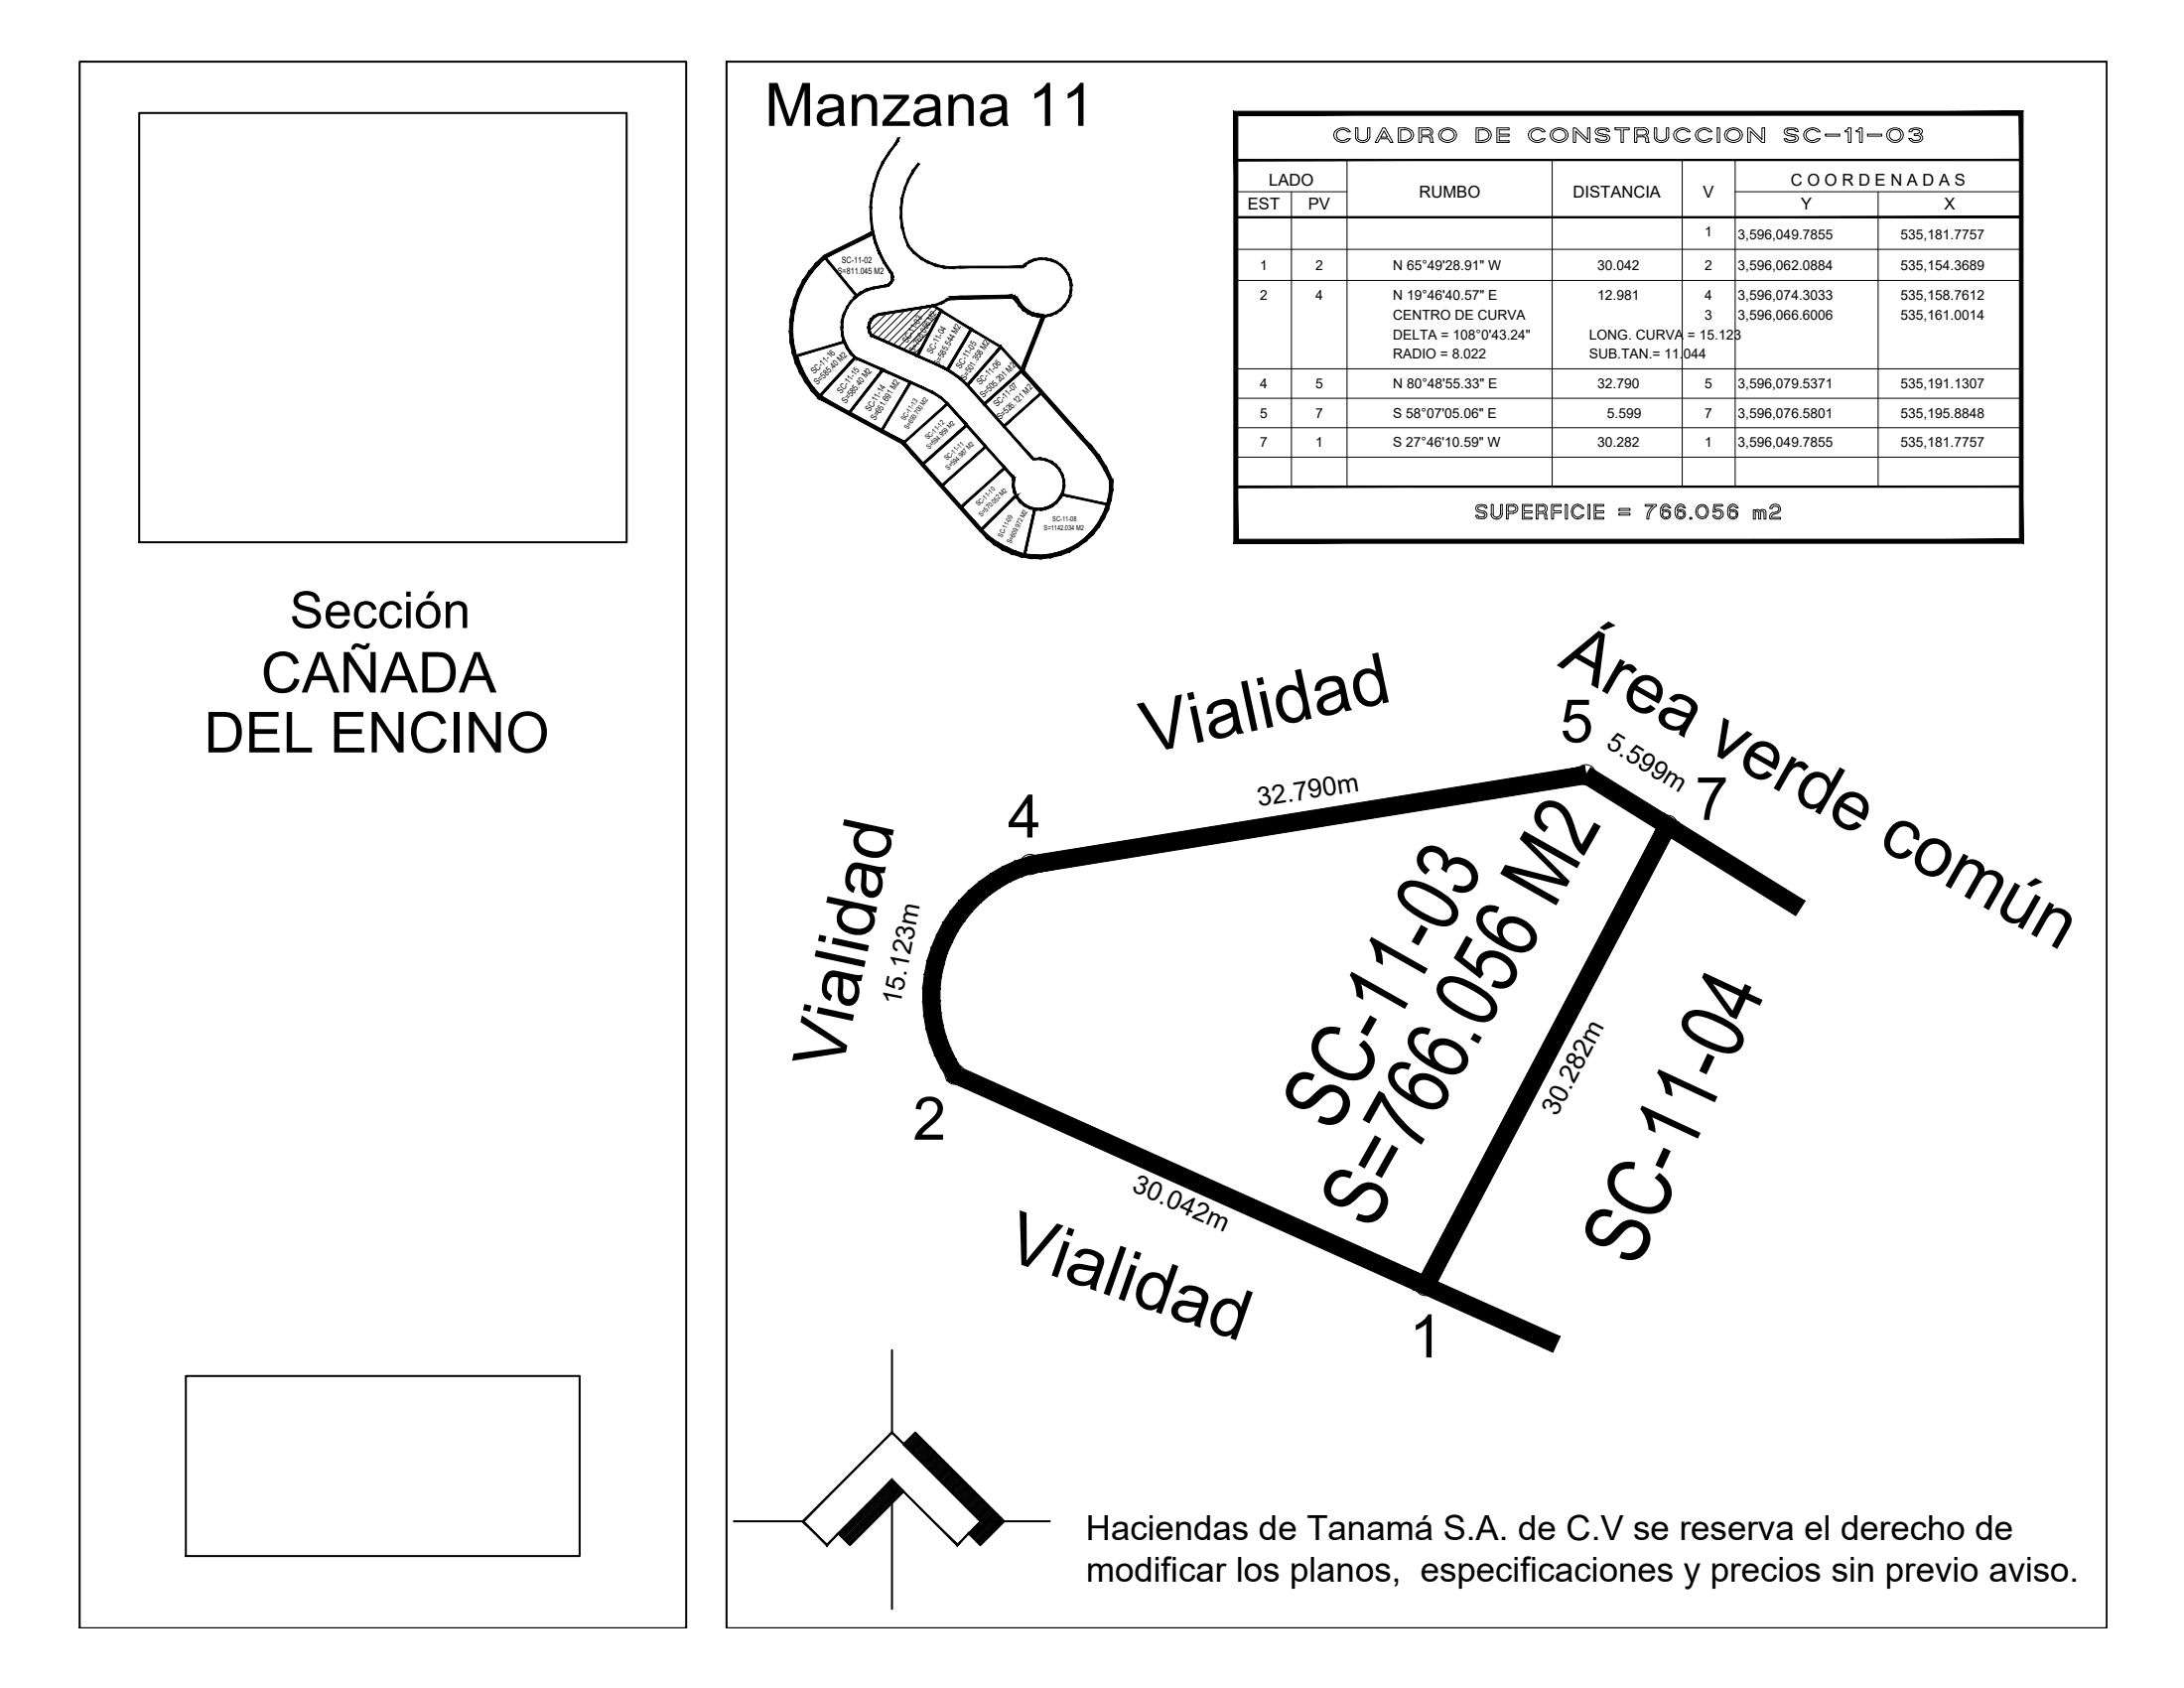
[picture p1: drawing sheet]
<svg xmlns="http://www.w3.org/2000/svg" width="279mm" height="216mm" viewBox="0 0 279 216" stroke-linecap="round" stroke-linejoin="round" font-family="sans-serif">
<!-- layer: Polig_Lote -->
<g fill="#000" stroke="#000" stroke-width=".13">
<path d="M114.8 17.6l.2 .1-.3 .3zM115 17.7l-.3 .3 .2 .1zM114.7 18l.2 .1-.4 .2zM114.5 18.3l.2 .2 .2-.4zM114.5 18.3l.2 .2-1.1 1zM113.6 19.5l.2 .2 .9-1.2zM113.6 19.5l.2 .2-1 1.1zM113.8 19.7l-1 1.1 .2 .1zM112.8 20.8l.2 .1-.8 1.2zM113 20.9l-.8 1.2 .2 .1zM112.2 22.1l.2 .1-.7 1.4zM112.4 22.2l-.7 1.4h.3zM111.7 23.6h.3l-.6 1.4zM112 23.6l-.6 1.4h.2zM111.4 25h.2l-.3 1.5zM111.6 25l-.3 1.5h.2zM111.3 26.5h.2l-.2 1.5zM111.5 26.5l-.2 1.5 .2-.1zM111.3 28l.2-.1v1.5zM111.5 27.9v1.5h.2zM111.5 29.4h.2l.1 1.4zM111.7 29.4l.1 1.4h.2zM111.8 30.8h.2l.3 1.4zM112 30.8l.3 1.4 .3-.1zM112.3 32.2l.3-.1 .4 1.5zM112.6 32.1l.4 1.5 .2-.1zM113 33.6l.2-.1 .6 1.3zM113.2 33.5l.6 1.3 .2-.1z"/>
<path d="M111.6 29.8h.2l.1 1.3zM111.8 29.8l.1 1.3h.2zM111.9 31.1h.2l.3 1.3zM112.1 31.1l.3 1.3h.2zM112.4 32.4h.2l.5 1.3zM112.6 32.4l.5 1.3 .1-.2zM113.1 33.7l.1-.2 .6 1.3zM113.2 33.5l.6 1.3 .2-.1z"/>
<path d="M105.6 32.9l6.1-3-.1-.2zM105.3 32.8l6.3-3.1-6 3.2zM105.3 32.8l4.4 5-4.1-4.9zM105.3 32.8l4.4 5-.2 .1z"/>
<path d="M110.9 37l.8-.3 .1 .2zM110.9 37l.1 .2 .8-.3zM110.1 37.4l.8-.4 .1 .2zM110.1 37.4l.1 .2 .8-.4zM109.4 37.9l.7-.5 .1 .2zM109.4 37.9l.1 .2 .7-.5zM109.4 37.9l.1 .2-.7 .4zM108.8 38.5l.1 .2 .6-.6zM108.8 38.5l.1 .2-.6 .6zM108.9 38.7l-.6 .6 .1 .1zM108.3 39.3l.1 .1-.5 .7zM108.4 39.4l-.5 .7h.2zM107.9 40.1h.2l-.5 .9zM108.1 40.1l-.5 .9h.3zM107.6 41h.3l-.3 .8zM107.9 41l-.3 .8h.2zM107.6 41.8h.2l-.2 .9zM107.8 41.8l-.2 .9h.3zM107.6 42.7h.3v.9zM107.9 42.7v.9l.2-.1zM107.9 43.6l.2-.1 .1 .9zM108.1 43.5l.1 .9 .2-.1zM108.2 44.4l.2-.1 .3 .8zM108.4 44.3l.3 .8 .2-.1zM108.7 45.1l.2-.1 .4 .8zM108.9 45l.4 .8 .2-.2z"/>
<path d="M111.7 36.7l.1 .2 1.5-.4zM111.8 36.9l1.5-.4v.2z"/>
<path d="M110.9 36.9l.8-.2 .1 .2zM110.9 36.9l.1 .2 .8-.2zM110.2 37.3l.7-.4 .1 .2zM110.2 37.3l.1 .2 .7-.4zM109.5 37.8l.7-.5 .1 .2zM109.5 37.8l.2 .1 .6-.4z"/>
<path d="M111.7 36.7l.1 .2 1.5-.4zM111.8 36.9l1.5-.4v.2z"/>
<path d="M113.3 36.5h.4l-.4 .2zM113.3 36.5h.4l-.1-.2zM113.6 36.3h.4l-.3 .2zM113.6 36.3h.4l-.1-.2zM113.9 36.1l.3-.2-.2 .4zM114 35.8l-.1 .3 .3-.2zM114.3 35.4l-.1 .5-.2-.1zM114.1 35.4l-.1 .4 .3-.4zM114.2 35l.1 .4h-.2zM114 35.1l.1 .3 .1-.4zM114 34.7l.2 .3-.2 .1zM113.8 34.8l.2 .3v-.4z"/>
<path d="M113.3 36.5h.4l-.4 .2zM113.3 36.5h.4l-.1-.2zM113.6 36.3h.4l-.3 .2zM113.6 36.3h.4l-.1-.2zM113.9 36.1l.3-.2-.2 .4zM114 35.8l-.1 .3 .3-.2zM114.3 35.4l-.1 .5-.2-.1zM114.1 35.4l-.1 .4 .3-.4zM114.2 35l.1 .4h-.2zM114 35.1l.1 .3 .1-.4zM114 34.7l.2 .3-.2 .1zM113.8 34.8l.2 .3v-.4z"/>
<path d="M116.1 31.6l.2-.1 .6 .9zM116.3 31.5l.6 .9 .1-.2zM116.9 32.4l.1-.2 .7 .9zM117 32.2l.7 .9 .1-.2zM117.8 32.9l.8 .7-.9-.5zM117.8 32.9l.8 .7 .1-.2zM118.7 33.4l.9 .6-1-.4zM118.7 33.4l.9 .6 .1-.2zM119.7 33.8l1 .5-1.1-.3zM119.7 33.8l1 .5v-.2zM120.7 34.1l1 .2h-1zM120.7 34.1l1 .2v-.2zM121.7 34.1l1.1 .2h-1.1zM121.7 34.1l1.1 .2v-.2z"/>
<path d="M117.5 20.8l.1 .2-.9 .9zM116.7 21.9l.2 .1 .7-1zM116.7 21.9l.2 .1-.8 1zM116.9 22l-.8 1 .2 .1zM116.1 23l.2 .1-.7 1zM116.3 23.1l-.7 1 .2 .1zM115.6 24.1l.2 .1-.5 1.2zM115.8 24.2l-.5 1.2h.2zM115.3 25.4h.2l-.3 1.2zM115.5 25.4l-.3 1.2 .2 .1zM115.2 26.6l.2 .1-.2 1.2zM115.4 26.7l-.2 1.2h.2zM115.2 27.9h.2l-.1 1.3zM115.4 27.9l-.1 1.3 .3-.1zM115.3 29.2l.3-.1 .1 1.3zM115.6 29.1l.1 1.3h.2zM115.7 30.4h.2l.2 1.2zM115.9 30.4l.2 1.2 .3-.1z"/>
<path d="M119.4 39l1-.1-1 .3zM119.4 39l1-.1-.1-.2zM120.3 38.7l1.1-.3-1 .5zM120.3 38.7l1.1-.3-.2-.2z"/>
<path d="M112.5 40.3l6.9-1.1v-.2zM112.4 40.1l7-1.1-6.9 1.3z"/>
<path d="M112.4 40.3l7-1.1v-.2zM112.4 40.1l7-1.1-7 1.3z"/>
<path d="M121.2 38.2l.7-.2v.2zM121.2 38.2l.2 .2 .5-.2z"/>
<path d="M122.8 34.1v.2l7.8-.2zM122.8 34.3l7.8-.2v.2z"/>
<path d="M121.9 38.2l7.5-.2v-.2zM121.9 38l7.5-.2-7.5 .4z"/>
<path d="M130 38.5l.2-.1 .2 .7zM130.2 38.4l.2 .7 .2-.1zM130.4 39.1l.2-.1 .3 .6zM130.6 39l.3 .6 .1-.1zM131 39.5l.5 .6-.6-.5zM131 39.5l.5 .6 .1-.3zM131.6 39.8l.6 .6-.7-.3zM131.6 39.8l.6 .6 .1-.3zM132.3 40.1l.6 .4-.7-.1zM132.3 40.1l.6 .4 .1-.2zM133 40.3l.7 .2h-.8zM133 40.3l.7 .2-.1-.2zM133.6 40.3l.8 .1-.7 .1zM133.6 40.3l.8 .1-.1-.2zM134.3 40.2l.8-.1-.7 .3zM134.3 40.2l.8-.1-.1-.2zM135 39.9l.7-.2-.6 .4zM135 39.9l.7-.2-.1-.1zM135.6 39.6l.6-.4-.5 .5zM135.6 39.6l.6-.4-.2-.1zM136 39.1l.6-.5-.4 .6zM136.5 38.5l-.5 .6 .6-.5zM137 38l-.4 .6-.1-.1zM136.8 37.9l-.3 .6 .5-.5zM137.1 37.3l-.1 .7-.2-.1zM136.9 37.2l-.1 .7 .3-.6zM137.1 36.5v.8l-.2-.1zM136.9 36.5v.7l.2-.7zM137 35.8l.1 .7h-.2zM136.8 35.8l.1 .7 .1-.7zM136.8 35.1l.2 .7h-.2zM136.6 35.2l.2 .6v-.7zM136.4 34.5l.4 .6-.2 .1zM136.2 34.6l.4 .6-.2-.7zM135.9 33.9l.5 .6-.2 .1zM135.9 33.9l-.2 .2 .5 .5zM135.3 33.5l.6 .4-.2 .2zM135.3 33.5l-.1 .2 .5 .4zM134.6 33.2l.7 .3-.1 .2zM134.6 33.2v.2l.6 .3zM133.9 33l.7 .2v.2zM133.9 33v.2l.7 .2zM133.2 33h.7v.2zM133.2 33v.2h.7zM132.4 33.1l.8-.1v.2zM132.4 33.1l.1 .2 .7-.1zM131.8 33.3l.6-.2 .1 .2zM131.8 33.3l.1 .2 .6-.2zM131.1 33.7l.7-.4 .1 .2zM131.1 33.7l.2 .2 .6-.4z"/>
<path d="M130 38.1l.2 .3-.2 .1zM130 38.1l-.1 .2 .1 .2zM129.8 37.9l.2 .2-.1 .2zM129.8 37.9l-.1 .2 .2 .2zM129.4 37.8l.4 .1-.1 .2zM129.4 37.8v.2l.3 .1z"/>
<path d="M130.6 34.1l.3 .1-.3 .1zM130.6 34.1l.3 .1-.1-.2zM130.8 34l.3 .1-.2 .1zM130.8 34l.3 .1-.1-.2zM131 33.9h.3l-.2 .2zM131.1 33.8l-.1 .1h.3z"/>
<path d="M101.8 45.6l.2-.1 .3 1.5zM102 45.5l.3 1.5 .2-.1zM102.3 47l.2-.1 .5 1.4zM102.5 46.9l.5 1.4 .2-.1zM103 48.3l.2-.1 .6 1.4zM103.2 48.2l.6 1.4 .2-.1zM103.8 49.6l.2-.1 .8 1.2zM104 49.5l.8 1.2 .2-.1z"/>
<path d="M101.9 45.4l.1 .2 6-2zM102 45.6l6-2 .1 .2z"/>
<path d="M109.4 45.6l-4.7 5h.4zM109.4 45.6v.3l-4.3 4.7zM109.4 45.6v.3l3.7 1.4zM109.4 45.9l3.7 1.4h-.3zM112.8 47.3l-4.2 5.7 4.5-5.7zM112.8 47.3l-4.2 5.7v-.3zM104.7 50.6l3.9 2.4v-.3zM104.7 50.6h.4l3.5 2.1z"/>
<path d="M107.9 43.8l.2-.1 .2 .8zM108.1 43.7l.2 .8 .2-.1zM108.3 44.5l.2-.1 .2 .8zM108.5 44.4l.2 .8 .2-.1zM108.7 45.2l.2-.1 .4 .7zM108.9 45.1l.4 .7 .2-.2z"/>
<path d="M108.7 52.8l-.2 .2 4.2 2zM108.5 53l4.2 2 .1 .3zM116.3 49l-3.6 6 .1 .3zM116.3 49l.4-.1-3.9 6.4zM113 47.5l3.3 1.5 .4-.1zM112.9 47.2l3.8 1.7-3.7-1.4zM112.9 47.2l-4.2 5.7 4.3-5.4zM112.9 47.2l-4.2 5.7-.2-.1z"/>
<path d="M109.3 45.6l-4.3 5.1 4.5-4.9zM109.3 45.6l-4.3 5.1-.2-.1z"/>
<path d="M111.5 42.8l-.1 .1 8.1 3.5zM111.4 42.9l8.1 3.5-.1 .1z"/>
<path d="M111.3 42.9l6.1 2.5-5.9-2.6zM111.3 42.9l6.1 2.5-.1 .2z"/>
<path d="M111.8 40.4l.6-.3v.2zM111.8 40.4l.2 .1 .4-.2zM111.4 40.7l.4-.3 .2 .1zM111.4 40.7l.2 .2 .4-.4zM111.4 40.7l.2 .2-.4 .3zM111.2 41.2l.2 .1 .2-.4zM111.2 41.2l.2 .1-.4 .5zM111.4 41.3l-.4 .5h.2zM111 41.8h.2l-.1 .6zM111.2 41.8l-.1 .6 .2-.1zM111.1 42.4l.2-.1 .1 .6zM111.3 42.3l.1 .6 .1-.1z"/>
<path d="M111.9 40.4l.5-.3 .1 .2zM111.9 40.4l.1 .1 .5-.2zM111.4 40.7l.5-.3 .1 .1zM111.4 40.7l.2 .2 .4-.4zM111.4 40.7l.2 .2-.4 .3zM111.2 41.2l.2 .1 .2-.4zM111.2 41.2l.2 .1-.4 .5zM111.4 41.3l-.4 .5h.2zM111 41.8h.2l-.1 .6zM111.2 41.8l-.1 .6 .2-.1zM111.1 42.4l.2-.1 .1 .6zM111.3 42.3l.1 .6 .1-.1z"/>
<path d="M120.3 39.8l-3.1 5.7 .3 .1zM120.3 39.8l.3-.1-3.1 5.9zM119.3 39.2l1 .6 .3-.1zM119.5 39l1.1 .7-1.3-.5z"/>
<path d="M109.4 45.8l8.7 4 .1-.3zM109.5 45.6l8.7 3.9-8.8-3.7z"/>
<path d="M124.1 42.2l-3 5 .2 .1zM124.1 42.2l.3-.1-3.1 5.2zM120.5 39.9l3.6 2.3 .3-.1zM120.4 39.6l4 2.5-3.9-2.2zM120.4 39.6l-2.9 5.9 3-5.6zM120.4 39.6l-2.9 5.9-.3 .1zM117.2 45.6l2.3 .8-2-.9zM117.2 45.6l2.3 .8-.1 .1z"/>
<path d="M119.5 46.4l1.8 .8-.2 .2zM119.5 46.4l-.1 .1 1.7 .9z"/>
<path d="M120.4 50.7l.9 .9-.2 .1zM120.4 50.7l-.1 .2 .8 .8zM119.3 50.1l1.1 .6-.1 .2zM119.3 50.1l-.1 .2 1.1 .6zM118.2 49.5l1.1 .6-.1 .2zM118.2 49.5l-.1 .3 1.1 .5z"/>
<path d="M121.2 51.8l2.4 2.7 .2-.2zM121.2 51.5l2.6 2.8-2.6-2.5zM115.7 56.7l5.5-4.9v-.3zM115.4 56.7l5.8-5.2-5.5 5.2zM115.4 56.7l2.6 2.5-2.3-2.5zM115.4 56.7l2.6 2.5v.3zM118 59.2v.3l5.6-5.2zM118 59.5l5.6-5.2 .1 .2z"/>
<path d="M128 44.3l-4.3 4.9 .2 .1zM128 44.3l.1 .2-4.2 4.8z"/>
<path d="M122.9 48.3l1 .9-.2 .1zM122.9 48.3l-.1 .2 .9 .8zM121.8 47.6l1.1 .7-.1 .2zM121.8 47.6l-.1 .1 1.1 .8zM120.7 46.9l1.1 .7-.1 .1zM120.7 46.9l-.1 .2 1.1 .6zM119.5 46.4l1.2 .5-.1 .2zM119.5 46.4l-.1 .1 1.2 .6z"/>
<path d="M123.7 49.3l8.4 9.2-8.2-9.3zM123.7 49.3l8.4 9.2-.2 .1z"/>
<path d="M122.6 48.1l1.3 1.1-.2 .1zM122.6 48.1l-.1 .2 1.2 1zM121.3 47.2l1.3 .9-.1 .2zM121.3 47.2l-.2 .2 1.4 .9z"/>
<path d="M123.7 54.5l2.3 2.7 .2-.2zM123.7 54.2l2.5 2.8-2.5-2.5zM118.2 59.4l5.5-4.9v-.3zM117.9 59.4l5.8-5.2-5.5 5.2zM117.9 59.4l2.6 2.6-2.3-2.6zM117.9 59.4l2.6 2.6v.3zM120.5 62v.3l5.6-5.3zM120.5 62.3l5.6-5.3 .1 .2z"/>
<path d="M124.3 42.3l3.7 2.2 .1-.2zM124.2 42l3.9 2.3-3.8-2zM124.2 42l-2.9 5.3 3-5zM124.2 42l-2.9 5.3-.2-.1z"/>
<path d="M128 44.5l2.6 2.9h.3zM128 44.2l2.9 3.2-2.9-2.9zM128 44.2l-4.1 5 4.1-4.7zM128 44.2l-4.1 5h-.3zM123.6 49.2l2.3 2.3-2-2.3zM123.6 49.2l2.3 2.3v.3zM125.9 51.5v.3l4.7-4.4zM125.9 51.8l4.7-4.4h.3z"/>
<path d="M131.9 58.6l.2-.1 .1 .3zM132.1 58.5l.1 .3v-.2zM132.2 58.6l.2 .2h-.2zM132.2 58.6l.2 .2v-.2z"/>
<path d="M130.8 47.6l2.4 2.7 .1-.2zM130.8 47.2l2.5 2.9-2.5-2.5zM126.1 51.7l4.7-4.1v-.4zM125.8 51.7l5-4.5-4.7 4.5zM125.8 51.7l2.6 2.7-2.3-2.7zM125.8 51.7l2.6 2.7v.3zM128.4 54.4v.3l4.8-4.6zM128.4 54.7l4.8-4.6 .1 .2z"/>
<path d="M125.5 67.7l.9 1-1-.8zM125.5 67.7l.9 1 .1-.1zM126.5 68.6l1 .9-1.1-.8zM126.5 68.6l1 .9 .1-.2zM127.6 69.3l1 .8-1.1-.6zM127.6 69.3l1 .8 .1-.2zM128.7 69.9l1.1 .7-1.2-.5zM128.7 69.9l1.1 .7 .1-.1zM129.9 70.5l1.1 .5-1.2-.4zM129.9 70.5l1.1 .5 .1-.2z"/>
<path d="M129.5 61.1l.2-.2-.1 .3zM129.7 60.9l-.1 .3 .2-.1zM129.6 61.2l.2-.1-.2 .3zM129.8 61.1l-.2 .3h.2zM129.6 61.4h.2l-.3 .7zM129.8 61.4l-.3 .7h.2zM129.5 62.1h.2v.7zM129.7 62.1v.7l.2-.1zM129.7 62.8l.2-.1v.7zM129.9 62.7v.7l.2-.1z"/>
<path d="M128.6 60l.9 1.1 .2-.2zM128.6 59.7l1.1 1.2-1.1-.9zM123 64.9l5.6-4.9v-.3zM122.8 64.9l5.8-5.2-5.6 5.2zM122.8 64.9l2.7 2.7-2.5-2.7zM122.8 64.9l2.7 2.7v.4zM125.5 67.6v.4l4.4-4.7zM129.9 63.3l.2 .2-4.6 4.5z"/>
<path d="M129.5 61.1l.2-.2-.1 .3zM129.7 60.9l-.1 .3 .2-.1zM129.6 61.2l.2-.1-.2 .3zM129.8 61.1l-.2 .3h.2zM129.6 61.4h.2l-.3 .7zM129.8 61.4l-.3 .7h.2zM129.5 62.1h.2v.8zM129.7 62.1v.8l.2-.1zM129.7 62.9l.2-.1v.8zM129.9 62.8v.8l.3-.1zM129.9 63.6l.3-.1 .2 .7zM130.2 63.5l.2 .7 .2-.2zM130.4 64.2l.2-.2 .4 .7zM130.6 64l.4 .7 .1-.2zM131.1 64.5l.6 .5-.7-.3zM131.1 64.5l.6 .5 .1-.2zM131.8 64.8l.6 .4-.7-.2zM131.8 64.8l.6 .4v-.2zM132.4 65l.8 .2h-.8zM132.4 65l.8 .2v-.2zM133.2 65l.7 .1-.7 .1zM133.2 65l.7 .1-.1-.2zM133.8 64.9l.8-.1-.7 .3zM133.8 64.9l.8-.1-.1-.2zM134.5 64.6l.7-.3-.6 .5zM134.5 64.6l.7-.3-.1-.2zM135.1 64.1l.6-.4-.5 .6zM135.5 63.6l-.4 .5 .6-.4zM136 63l-.3 .7-.2-.1zM135.8 63l-.3 .6 .5-.6zM136.2 62.3l-.2 .7h-.2zM136 62.2l-.2 .8 .4-.7zM136.2 61.5v.8l-.2-.1zM136 61.5v.7l.2-.7zM136 60.8l.2 .7h-.2zM135.8 60.8l.2 .7v-.7zM135.7 60.1l.3 .7h-.2zM135.5 60.2l.3 .6-.1-.7zM135.2 59.5l.5 .6-.2 .1zM135.2 59.5l-.2 .2 .5 .5zM134.6 59l.6 .5-.2 .2zM134.6 59l-.1 .2 .5 .5zM133.9 58.7l.7 .3-.1 .2zM133.9 58.7l-.1 .2 .7 .3zM133.2 58.6l.7 .1-.1 .2zM133.2 58.6l-.1 .2 .7 .1zM132.4 58.6h.8l-.1 .2zM132.4 58.6v.2h.7z"/>
<path d="M121.1 51.7l8.4 9.4 .2-.2zM121.1 51.7l.2-.1 8.4 9.3z"/>
<path d="M129.9 63.4l.2-.1 .2 .8zM130.1 63.3l.2 .8 .2-.2zM130.3 64.1l.2-.2 .4 .7zM130.5 63.9l.4 .7 .1-.2zM131 64.4l.6 .6-.7-.4zM131 64.4l.6 .6 .1-.2zM131.7 64.8l.7 .4-.8-.2zM131.7 64.8l.7 .4v-.2z"/>
<path d="M129.7 63.6l-4.2 4.3 4.8-4.7zM125.4 67.7l4.3-4.1-4.2 4.3z"/>
<path d="M132.3 65.1l-1.3 5.8 .2 .1zM132.3 65.1h.2l-1.3 5.9z"/>
<path d="M132.3 65.1l-1.3 5.8 .2 .1zM132.3 65.1h.2l-1.3 5.9z"/>
<path d="M131.1 70.8l1.2 .4-1.3-.2zM131.1 70.8l1.2 .4v-.2zM132.3 71l1.2 .2h-1.2zM132.3 71l1.2 .2v-.2zM133.5 71h1.3l-1.3 .2zM133.5 71h1.3l-.1-.2zM134.7 70.8l1.3-.1-1.2 .3zM134.7 70.8l1.3-.1-.1-.2zM135.9 70.5l1.2-.3-1.1 .5zM135.9 70.5l1.2-.3v-.2zM137.1 70l1.1-.5-1.1 .7zM137.1 70l1.1-.5-.1-.1zM138.1 69.4l1.1-.6-1 .7zM138.1 69.4l1.1-.6-.1-.2zM139.1 68.6l1-.8-.9 1zM139.9 67.7l-.8 .9 1-.8zM139.9 67.7l.9-.9-.7 1zM140.7 66.7l-.8 1 .9-.9zM141.4 65.7l-.6 1.1-.1-.1zM141.3 65.6l-.6 1.1 .7-1zM141.9 64.6l-.5 1.1-.1-.1zM141.7 64.5l-.4 1.1 .6-1z"/>
<path d="M132.4 65l.7 .2h-.7zM132.4 65l.7 .2-.1-.2zM133 65l.8 .1-.7 .1zM133 65l.8 .1-.1-.2zM133.7 64.9h.8l-.7 .2zM133.7 64.9h.8l-.1-.2zM134.4 64.7l.7-.3-.6 .5zM134.4 64.7l.7-.3-.2-.1zM134.9 64.3l.6-.4-.4 .5zM134.9 64.3l.6-.4-.1-.1zM135.4 63.8l.5-.5-.4 .6zM135.7 63.2l-.3 .6 .5-.5z"/>
<path d="M135.8 63.1v.2l6 1.1zM135.8 63.3l6 1.1v.3z"/>
<path d="M203.5 98.2l-1.2 1.8 12.5 5.2zM202.3 100l12.5 5.2-2.9 .8zM211.9 106l-28.6 58.9 31.5-59.7zM211.9 106l-28.6 58.9-1.9-1z"/>
<path d="M129.9 110.1l1.6-.5 .7 2zM129.9 110.1l.8 2.1 1.5-.6zM128.3 110.8l1.6-.7 .8 2.1zM128.3 110.8l.9 2 1.5-.6zM126.7 111.7l1.6-.9 .9 2zM126.7 111.7l1.2 1.9 1.3-.8zM125.3 112.7l1.4-1 1.2 1.9zM125.3 112.7l1.3 1.8 1.3-.9zM123.9 113.9l1.4-1.2 1.3 1.8zM123.9 113.9l1.5 1.6 1.2-1zM123.9 113.9l1.5 1.6-2.7-.3zM122.7 115.2l1.7 1.4 1-1.1zM122.7 115.2l1.7 1.4-2.8-.1zM121.6 116.5l1.8 1.3 1-1.2zM121.6 116.5l1.8 1.3-2.8 .2zM120.6 118l1.9 1.1 .9-1.3zM120.6 118l1.9 1.1-2.7 .5zM119.8 119.6l2 .9 .7-1.4zM119.8 119.6l2 .9-2.6 .7zM119.2 121.2l2 .7 .6-1.4zM119.2 121.2l2 .7-2.6 1zM118.6 122.9l2.2 .5 .4-1.5zM118.6 122.9l2.2 .5-2.5 1.2zM118.3 124.6l2.1 .3 .4-1.5zM118.3 124.6l2.1 .3-2.3 1.4zM118.1 126.3l2.2 .2 .1-1.6zM118.1 126.3l2.2 .2-2.2 1.6zM118.1 128.1l2.2-.1v-1.5zM118.1 128.1l2.2-.1-2.1 1.9zM118.2 129.9l2.2-.3-.1-1.6zM118.2 129.9l2.2-.3-1.9 2zM120.4 129.6l-1.9 2 2.1-.5zM118.5 131.6l2.1-.5-1.7 2.2zM120.6 131.1l-1.7 2.2 2.2-.7zM118.9 133.3l2.2-.7-1.5 2.4zM121.1 132.6l-1.5 2.4 2-.9zM119.6 135l2-.9-1.3 2.4zM121.6 134.1l-1.3 2.4 2-1zM120.3 136.5l2-1-1 2.6zM122.3 135.5l-1 2.6 1.8-1.3z"/>
<path d="M131.5 109.5l.7 2.2 70.5-13.7zM132.2 111.7l70.5-13.7 .4 2.2z"/>
<path d="M213.8 107.2l15.9 9.9 1.2-1.9zM212.9 104.1l18 11.1-17.1-8zM212.9 104.1l-29 59.8 29.9-56.7zM212.9 104.1l-29 59.8-3.1 1zM180.8 164.9l18.8 6.1-15.7-7.1zM180.8 164.9l18.8 6.1-.9 1.9z"/>
<path d="M121.1 138.1l60.8 27.4 .9-2.1zM121.1 138.1l2.2-1.4 59.5 26.7z"/>
</g>
<path d="M113.3 36.5v.2M113.9 34.8h.1M119.4 39.1h.1M104.9 50.6h.1M109.4 45.7h.1" fill="none" stroke="#000" stroke-width=".13"/>
<!-- layer: 0 -->
<path d="M114.6 39.8l-3 3.1M115.8 39.7l-3.5 3.5M117 39.5l-4.1 4M118.1 39.3l-4.5 4.5M119.3 39.1l-5.1 5M119.9 39.4l-5 5M112.3 40.2l-1.1 1.1M113.5 40.1l-2.3 2.2M118.1 44.2l-1.2 1.1M119.2 42.1l-2.9 2.9M120.2 40.1l-4.6 4.6" fill="none" stroke="#000" stroke-width=".13"/>
<g fill="#000" stroke="#000" stroke-width=".13">
<path d="M104.4 33.6l1-.9 .2 .3zM104.4 33.6l.3 .3 .9-.9zM104.4 33.6l.3 .3-1.2 .8zM103.5 34.7l.3 .2 .9-1zM103.5 34.7l.3 .2-1.1 .9zM102.7 35.8l.4 .2 .7-1.1zM102.7 35.8l.4 .2-1 1zM103.1 36l-1 1 .4 .2zM102.1 37l.4 .2-.9 1.1zM102.5 37.2l-.9 1.1 .4 .1zM101.6 38.3l.4 .1-.8 1.2zM102 38.4l-.8 1.2 .5 .1zM101.2 39.6l.5 .1-.7 1.3zM101.7 39.7l-.7 1.3h.5zM101 41h.5l-.5 1.3zM101.5 41l-.5 1.3h.4zM101 42.3h.4l-.3 1.4zM101.4 42.3l-.3 1.4h.4zM101.1 43.7h.4l-.2 1.4zM101.5 43.7l-.2 1.4 .5-.2zM101.3 45.1l.5-.2-.1 1.5zM101.8 44.9l-.1 1.5 .4-.2zM101.7 46.4l.4-.2 .2 1.4zM102.1 46.2l.2 1.4 .3-.2zM102.3 47.6l.3-.2 .3 1.4zM102.6 47.4l.3 1.4 .4-.2zM102.9 48.8l.4-.2 .4 1.3zM103.3 48.6l.4 1.3 .4-.3zM103.7 49.9l.4-.3 .5 1.3zM104.1 49.6l.5 1.3 .4-.3z"/>
<path d="M105.6 33l6.2-3-.2-.4zM105.4 32.7l6.2-3.1-6 3.4z"/>
<path d="M121.5 37.9l1.5 .4-1.5 .1zM121.5 37.9l1.5 .4-.1-.4z"/>
<path d="M129.5 37.7l.1 .5h-.2zM129.5 37.7l.1 .5 .2-.4zM129.8 37.8v.5l-.2-.1zM129.8 37.8v.5l.3-.3zM129.8 38.3l.3-.3-.2 .5zM130.1 38l-.2 .5 .4-.2zM129.9 38.5l.4-.2v.8zM130.3 38.3v.8l.4-.2zM130.3 39.1l.4-.2 .1 .8zM130.7 38.9l.1 .8 .3-.4zM131.1 39.3l.3 .8-.6-.4zM131.1 39.3l.3 .8 .2-.4zM131.6 39.7l.5 .7-.7-.3zM131.6 39.7l.5 .7 .1-.4zM132.2 40l.6 .6-.7-.2zM132.2 40l.6 .6v-.5zM132.8 40.1l.7 .5h-.7zM132.8 40.1l.7 .5v-.4z"/>
<path d="M123 38.3l6.4-.1v-.5zM122.9 37.9l6.5-.2-6.4 .6z"/>
<path d="M104.9 50.6l-.2 .4 11 5.4zM104.7 51l11 5.4-.2 .4z"/>
<path d="M115.4 56.8l10.2 10.9-9.9-11.2zM115.4 56.8l10.2 10.9-.3 .3z"/>
<path d="M133.3 40.4l-2.8 6.9 .5 .2zM133.3 40.4l.4 .1-2.7 7z"/>
<path d="M130.6 47.5l7.6 8.6 .3-.3zM130.6 47.5l.3-.2 7.6 8.5z"/>
<path d="M125.3 67.9l.3-.2 .6 1.1zM125.6 67.7l.6 1.1 .3-.2zM126.2 68.8l.3-.2 .7 1.1zM126.5 68.6l.7 1.1 .2-.4zM127.4 69.3l.8 1-1-.6zM127.4 69.3l.8 1 .2-.4zM128.4 69.9l1 .9-1.2-.5zM128.4 69.9l1 .9 .1-.3zM129.5 70.5l1.1 .7-1.2-.4zM129.5 70.5l1.1 .7 .1-.4zM130.7 70.8l1.1 .6-1.2-.2zM130.7 70.8l1.1 .6 .1-.4zM131.9 71l1.2 .5-1.3-.1zM131.9 71l1.2 .5v-.5zM133.1 71l1.3 .3-1.3 .2zM133.1 71l1.3 .3-.1-.4zM134.3 70.9l1.3 .1-1.2 .3zM134.3 70.9l1.3 .1-.1-.4zM135.5 70.6h1.3l-1.2 .4zM135.5 70.6h1.3l-.2-.4zM136.6 70.2l1.3-.2-1.1 .6zM136.6 70.2l1.3-.2-.2-.3zM137.7 69.7l1.2-.4-1 .7zM137.7 69.7l1.2-.4-.3-.4zM138.6 68.9l1.2-.5-.9 .9zM138.6 68.9l1.2-.5-.3-.3zM139.5 68.1l1.1-.7-.8 1zM140.2 67.2l-.7 .9 1.1-.7zM140.2 67.2l1.1-.8-.7 1zM140.9 66.1l-.7 1.1 1.1-.8zM140.9 66.1l.9-.9-.5 1.2zM141.4 65l-.5 1.1 .9-.9zM142.1 64l-.3 1.2-.4-.2zM141.7 63.9l-.3 1.1 .7-1zM142.4 62.8l-.3 1.2-.4-.1zM141.9 62.7l-.2 1.2 .7-1.1zM142.4 61.5v1.3l-.5-.1zM141.9 61.5v1.2l.5-1.2z"/>
<path d="M141.6 59.9l.8 1.5-.4 .2zM141.3 60.1l.7 1.5-.4-1.7zM140.7 58.4l.9 1.5-.3 .2zM140.4 58.6l.9 1.5-.6-1.7zM139.7 57l1 1.4-.3 .2zM139.3 57.3l1.1 1.3-.7-1.6zM138.5 55.8l1.2 1.2-.4 .3zM138.5 55.8l-.3 .3 1.1 1.2z"/>
</g>
<!-- layer: C-PIE -->
<g fill="none" stroke="#000" stroke-width=".25">
<path d="M10.2 7.9h77.6v200.4h-77.6zM92.9 7.9h176.6v200.4h-176.6zM114.1 172.7v10.5M93.9 194.6h8.8M114.1 189.3l1.5 1.5-6.9 6.8-1.4-1.5zM114.1 189.3l-6.8 6.9M114.1 189.3v16.5M114.3 189.5l-6.9 6.8M114.4 189.6l-6.8 6.8M114.5 189.7l-6.8 6.9M114.7 189.9l-6.9 6.8M114.8 190l-6.8 6.9"/>
<path d="M115 190.1l-6.9 6.9M115.1 190.3l-6.9 6.8M115.2 190.4l-6.8 6.8M115.4 190.6l-6.9 6.8M115.5 190.7l-6.8 6.8M115.6 184.7h.1M117.1 183.2l11.4 11.4-3.1 3-1.5-1.5 1.6-1.5-9.9-9.9zM117.2 183.3l-1.6 1.5M117.3 183.4l-1.5 1.5M117.4 183.6l-1.5 1.5M117.5 183.7l-1.4 1.5M117.7 183.8l-1.5 1.5"/>
<path d="M117.8 184l-1.4 1.4M118 184.1l-1.5 1.5M118.1 184.2l-1.5 1.5M118.2 184.4l-1.5 1.5M118.4 184.5l-1.5 1.5M118.5 184.6l-1.5 1.6M118.6 184.8l-1.4 1.5M118.8 184.9l-1.5 1.5M118.9 185.1l-1.4 1.4M119.1 185.2l-1.5 1.5M119.2 185.3l-1.5 1.5M119.3 185.5l-1.5 1.5"/>
<path d="M119.5 185.6l-1.5 1.5M119.6 185.7l-1.5 1.6M119.7 185.9l-1.4 1.5M119.9 186l-1.5 1.5M120 186.2l-1.5 1.4M120.2 186.3l-1.5 1.5M120.3 186.5l-1.5 1.4M120.4 186.6l-1.5 1.5M120.6 186.7l-1.5 1.5M120.7 186.8l-1.5 1.5M120.8 187l-1.4 1.5M121 187.1l-1.5 1.5"/>
<path d="M121.1 187.3l-1.5 1.4M121.3 187.4l-1.5 1.5M121.4 187.6l-1.5 1.4M121.5 187.7l-1.5 1.5M121.7 187.8l-1.5 1.5M121.8 187.9l-1.5 1.5M121.9 188.1l-1.4 1.5M122.1 188.2l-1.5 1.5M122.2 188.4l-1.5 1.4M122.4 188.5l-1.5 1.5M122.5 188.6l-1.5 1.5M122.6 188.8l-1.5 1.5"/>
<path d="M122.8 188.9l-1.5 1.5M122.9 189l-1.5 1.5M123 189.2l-1.4 1.5M123.2 189.3l-1.5 1.5M123.3 189.5l-1.5 1.4M123.5 189.6l-1.5 1.5M123.6 189.7l-1.5 1.5M123.7 189.9l-1.5 1.5M123.9 190l-1.5 1.5M123.9 196.1h.1M124 190.1l-1.5 1.5M124.1 190.3l-1.4 1.5"/>
<path d="M124.3 190.4l-1.5 1.5M124.4 190.6l-1.5 1.4M124.6 190.7l-1.6 1.5M124.7 190.8l-1.5 1.5M124.8 191l-1.5 1.5M125 191.1l-1.5 1.5M125.1 191.2l-1.5 1.5M125.3 191.4l-1.5 1.4M125.4 191.5l-1.5 1.5M125.5 194.6h.1M125.5 191.7l-1.5 1.4M125.5 194.6h8.8"/>
<path d="M125.7 191.8l-1.6 1.5M125.8 191.9l-1.5 1.5M125.9 192l-1.5 1.6M126.1 192.2l-1.5 1.5M126.2 192.3l-1.5 1.5M126.4 192.5l-1.5 1.4M126.5 192.6l-1.5 1.5M126.6 192.8l-1.5 1.4M126.7 192.9l-1.4 1.5M126.9 193l-1.5 1.5M127 193.1l-3 3.1M127.2 193.3l-3.1 3"/>
<path d="M127.3 193.4l-3 3.1M127.5 193.6l-3.1 3M127.6 193.7l-3.1 3M127.7 193.9l-3 3M127.8 194l-3 3M128 194.1l-3 3.1M128.1 194.2l-3 3.1M128.3 194.4l-3.1 3M128.4 194.5l-3 3.1"/>
</g>
<g fill="#000" stroke="#000" stroke-width=".13">
<path d="M114.1 189.3h.1l-.1 .1z"/>
<path d="M114.1 189.2l-6.8 7 6.8-6.8zM114.1 189.2l-6.8 7-.1-.1zM107.2 196.1l-1.4 1.7 1.5-1.6zM107.2 196.1l-1.4 1.7v-.3zM102.6 194.6l3.2 3.2v-.3zM102.6 194.6h.3l2.9 2.9zM102.6 194.6h.3l11.2-11.5zM114.1 183.1v.2l-11.2 11.3zM114.1 183.1v.2l1.5 1.3zM114.1 183.3l1.5 1.3v.2z"/>
<path d="M115.6 184.6v.2l9.9 9.7zM115.6 184.8l9.9 9.7-.1 .2z"/>
<path d="M123.9 196.1v.1zM123.9 196.1v.1zM123.9 196.1l-1.4 1.7 1.4-1.6zM122.5 197.5l1.4-1.4-1.4 1.7zM115.6 190.8l6.9 7v-.3zM115.6 190.8v-.1l6.9 6.8zM114.1 189.4l1.5 1.4v-.1zM114.1 189.2l1.5 1.5-1.5-1.3z"/>
<path d="M125.4 194.5l-1.4 1.7 1.5-1.5zM125.4 194.5l-1.4 1.7-.1-.1z"/>
</g>
<!-- layer: 0 -->
<path d="M17.8 14.4h62.4v55h-62.4zM23.8 176h50.4v23h-50.4z" fill="none" stroke="#000" stroke-width=".25"/>
<!-- layer: Polig_Lote -->
<path d="M202.9 99.1h.1" fill="none" stroke="#000" stroke-width=".25"/>
<!-- layer: CVL_PUNTO -->
<g fill="none" stroke="#000" stroke-width=".13">
<path d="M202.9 99.1h.1M131.8 110.6h.1M213.3 105.6h.1M122.2 137.4h.1M182.4 164.4h.1"/>
<circle cx="202.9" cy="99.1" r="1.29"/>
<circle cx="131.8" cy="110.6" r="1.29"/>
<circle cx="213.3" cy="105.6" r="1.29"/>
<circle cx="122.2" cy="137.4" r="1.29"/>
<circle cx="182.3" cy="164.4" r="1.29"/>
</g>
<!-- layer: CVL_CUADCON -->
<g fill="#000" stroke="#000" stroke-width=".13">
<path d="M157.8 14.2l.6 .5 100.4-.5zM158.4 14.7l100.4-.5-.5 .5zM258.8 14.2l-.5 .5 .5 54.8zM258.3 14.7l.5 54.8-.5-.5zM157.8 69.5h101l-.5-.5zM157.8 69.5l.6-.5h99.9zM157.8 14.2v55.3l.6-.5zM157.8 14.2l.6 .5v54.3z"/>
<path d="M158.1 20.4v.1l100.5-.1zM158.1 20.5l100.5-.1v.1z"/>
<path d="M158.1 27.7v.2l100.5-.2zM158.1 27.9l100.5-.2v.2z"/>
<path d="M158.1 62.2v.1l100.5-.1zM158.1 62.3l100.5-.1v.1z"/>
</g>
<!-- layer: CVL_CUADCON_LIN -->
<g fill="none" stroke="#000" stroke-width=".13">
<path d="M158.1 31.9h100.5M158.1 35.9h100.5M158.1 24.5h14.2M165.2 24.5v37.7M172.3 20.5v41.7M198.6 20.5v41.7M215.2 20.5v41.7M222 24.5h36.6M222 20.5v41.7M240.3 24.5v37.7M158.1 47.2h100.5M158.1 50.9h100.5"/>
<path d="M158.1 54.7h100.5M158.1 58.5h100.5"/>
</g>
<!-- layer: CVL_CUADCON_TIT -->
<g fill="none" stroke="#000" stroke-width=".13">
<path d="M188.8 65.9l.1 .3 .2 .1M188.8 65.9h.3M189 65.9a.5 .5 0 0 0 .9 .2M189.1 66.3h.8M189.2 64.5a.49 .49 0 0 0-.4 .5 .49 .49 0 0 0 .4 .5l.7 .2M189.2 64.8a.23 .23 0 0 0-.2 .2 .23 .23 0 0 0 .2 .2M189.2 64.6h.8M189.3 65.2l.6 .2M189.8 65.6a.23 .23 0 0 1 .2 .2 .23 .23 0 0 1-.1 .3M189.8 64.8h-.6M189.9 64.8l.1 .2h.2M189.9 65.4a.49 .49 0 0 1 .3 .5 .49 .49 0 0 1-.3 .4"/>
<path d="M190 64.6l.1 .1 .1 .3M190.7 65.8a.66 .66 0 0 0 .7 .6M190.8 65.8v-1.3h.2v1.3M191 65.8l.2 .3h.2M191.4 66.2h.1M191.4 66.4h.1M191.9 65.8l-.2 .3h-.2M192 65.8v-1.3h.2v1.3M192.2 65.8a.66 .66 0 0 1-.7 .6M193.6 65.4a.32 .32 0 0 0 .3-.3 .32 .32 0 0 0-.3-.4h-.7v.7h.7M193.6 64.5a.57 .57 0 0 1 .6 .6 .57 .57 0 0 1-.6 .5M193.6 64.5h-.9v1.9h.2v-.7h.7"/>
<path d="M194.8 64.5h1.2v.2h-1v.6h1v.3h-1v.6h1v.2h-1.2zM197.3 64.7h.1M197.3 64.7a.36 .36 0 0 1 .4 .4 .36 .36 0 0 1-.4 .3M197.3 64.7h-.5v.7h.5M197.4 64.5a.57 .57 0 0 1 .5 .4 .57 .57 0 0 1-.2 .6M197.4 64.5h-.9v1.9h.3v-.7h.6M197.4 65.6l.2 .3M197.6 65.9l.1 .5h.3M197.7 65.5l.1 .4M197.9 65.9v.5M198.5 64.5h1.2v.2h-1v.6h1v.3h-1v.8h-.2zM200.3 64.5h.2v1.9h-.2z"/>
<path d="M201.2 66l.2 .2 .5 .2M201.2 64.9l-.2 .5 .2 .6M201.3 65v.6v.2M201.4 65.8l.1 .2 .4 .2M201.9 64.5l.3 .1 .4 .4M201.9 64.5l-.5 .2-.2 .2M201.9 64.7l.4 .3M201.9 64.7l-.4 .2-.1 .1M202.3 65.9l-.4 .2M202.3 65.9h.3M202.3 65h.3M202.6 65.9l-.4 .4-.3 .1"/>
<path d="M203.2 64.5h.2v1.9h-.2zM203.9 64.5h1.3v.2h-1v.6h1v.3h-1v.6h1v.2h-1.3zM207.1 65h1.4v.3h-1.4zM207.1 65.6h1.4v.3h-1.4zM210.7 66.4h.2M211.4 64.7a1.97 1.97 0 0 0-.7 1.7M211.5 64.7h-1v-.2h1.4v.2M211.9 64.7a1.76 1.76 0 0 0-1 1.7M212.5 65.9l.1 .2M212.5 64.9l-.1 .5 .1 .5M212.6 66.1a.66 .66 0 0 0 1 0M212.7 65.8v.2l.4 .2"/>
<path d="M212.7 65.8h.1M212.7 64.6l-.2 .4M212.8 65l-.1 .3a.66 .66 0 0 1 .9 .1M212.9 64.8l-.1 .1M212.9 64.8l.2-.1 .4 .2M213.1 65.4l-.4 .2v.1M213.1 64.5l-.4 .1M213.1 66.2h.1M213.1 65.4h.1M213.1 64.5l.4 .1M213.2 65.4a.4 .4 0 0 1 .4 .4M213.5 64.6l.2 .4"/>
<path d="M213.5 65h.3M213.6 65.8l-.1 .2-.3 .2M213.6 65.8h.1M213.6 65.4l.1 .5-.1 .2M214.4 64.9l-.1 .5 .1 .5M214.4 65.9l.1 .2M214.6 65.8v.2l.4 .2M214.6 65.8h.1M214.6 64.6l-.2 .4M214.7 65l-.1 .3a.66 .66 0 0 1 .9 .1M214.8 64.8l-.1 .1M214.8 64.8l.2-.1 .4 .2"/>
<path d="M215 65.4l-.4 .2v.1M215 64.5l-.4 .1M215 65.4h.1M215 66.2h.1M215 64.5l.4 .1M215 65.4a.4 .4 0 0 1 .4 .4M215.4 64.6l.2 .4M215.4 65h.2M215.4 65.8v.2l-.4 .2M215.4 65.8h.1M215.5 65.4a.64 .64 0 0 1-.2 .9 .64 .64 0 0 1-.9-.2M216.2 66.2h.2v.2h-.2z"/>
<path d="M217.3 65a.83 .83 0 0 0 0 .9M217.3 65a.53 .53 0 0 1 .9 0M217.3 65.9a.53 .53 0 0 0 .9 0M217.3 66.2l.3 .1 .6-.1M218.2 64.7a1 1 0 0 1 0 1.5M218.2 65a.83 .83 0 0 1 0 .9M218.2 64.7a.89 .89 0 0 0-1.2 .3 .89 .89 0 0 0 .3 1.2M219.1 65.9l.3 .4M219.1 65.9h.3M219.4 65.3a.65 .65 0 0 1 .8 0 .65 .65 0 0 1 .1 .9M219.4 65.9a.49 .49 0 0 0 .6 .2M219.4 66.3l.6 .1"/>
<path d="M219.4 65.3v-.6h1v-.2h-1.1l-.2 1h.3a.46 .46 0 0 1 .8 0M220.1 65.5a.36 .36 0 0 1-.1 .6M220.3 66.1l-.3 .2M221.1 64.9l-.1 .5 .2 .7M221.2 66.1a.66 .66 0 0 0 1 0M221.3 65.8a.42 .42 0 0 0 .5 .4M221.3 65.8h.1M221.3 64.6l-.2 .4M221.3 65v.3a.66 .66 0 0 1 .9 .1M221.5 64.8l-.2 .1M221.5 64.8l.2-.1 .4 .2M221.7 65.4l-.4 .2v.1"/>
<path d="M221.7 65.4h.1M221.7 64.5l.4 .1M221.7 64.5l-.4 .1M221.7 65.4a.4 .4 0 0 1 .5 .4M222.1 64.6l.2 .4M222.1 65h.3M222.2 65.8l-.1 .2-.4 .2M222.2 65.8h.1M222.2 65.4l.1 .3-.1 .4M224.5 65.6l.1-.2h.2h.1l.1 .2M224.6 65.3v-.1h-.3v1.2h.3v-.8M225 65.6v.8h.2v-.8"/>
<path d="M225.2 65.6l.1-.2h.1h.2l.1 .2M225.7 65.2h-.4l-.2 .1a.35 .35 0 0 0-.5 0M225.7 65.2l.2 .3v.9h-.2v-.8M226.4 66.2v.2h1.4v-.2h-1.1M226.4 65h.3M226.8 64.5l-.2 .1-.2 .4M226.8 64.5h.3l.5 .2M226.8 65.5l-.2 .2-.2 .4M227.4 65.4l-.5 .2M227.4 64.9a.48 .48 0 0 0-.7 .1M227.4 65.6l-.7 .3-.1 .2M227.5 64.9a.32 .32 0 0 1-.1 .5"/>
<path d="M227.6 64.7a.53 .53 0 0 1-.2 .9"/>
</g>
<g font-size="11.5">
<text x="170.7" y="145.1" transform="rotate(-61 170.7 145.1)">SC-11-03</text>
<text x="175.5" y="157.6" transform="rotate(-61 175.5 157.6)">S=766.056 M2</text>
<text x="209.4" y="162.4" transform="rotate(-65 209.4 162.4)">SC-11-04</text>
</g>
<g font-size="9.1">
<text x="199.2" y="85.1" transform="rotate(30 199.2 85.1)">Área verde común</text>
<text x="146.7" y="96.4" transform="rotate(-12 146.7 96.4)">Vialidad</text>
<text x="107.7" y="137.1" transform="rotate(-78 107.7 137.1)">Vialidad</text>
<text x="128.3" y="160.9" transform="rotate(19 128.3 160.9)">Vialidad</text>
</g>
<g font-size="7.7">
<text x="97.8" y="16.1">Manzana 11</text>
<text x="199.6" y="94.9">5</text>
<text x="128.9" y="107.1">4</text>
<text x="216.9" y="104.9">7</text>
<text x="116.8" y="145.8">2</text>
<text x="180.3" y="173.6">1</text>
</g>
<g font-size="7.2">
<text x="33.4" y="88.6">CAÑADA</text>
<text x="26.1" y="96.2">DEL ENCINO</text>
</g>
<text font-size="6.6" x="170" y="20.1">CUADRO DE CONSTRUCCION SC-11-03</text>
<text font-size="6.5" x="37.1" y="80.3">Sección</text>
<g font-size="4.4">
<text x="138.9" y="197">Haciendas de Tanamá S.A. de C.V se reserva el derecho de</text>
<text x="139" y="202.3">modificar los planos, especificaciones y precios sin previo aviso.</text>
</g>
<g font-size="3.4">
<text x="205.3" y="95.6" transform="rotate(32 205.3 95.6)">5.599m</text>
<text x="161" y="103.2" transform="rotate(-9 161 103.2)">32.790m</text>
<text x="115.2" y="128.7" transform="rotate(-79 115.2 128.7)">15.123m</text>
<text x="199.2" y="142.8" transform="rotate(-62 199.2 142.8)">30.282m</text>
<text x="144.7" y="152.2" transform="rotate(24 144.7 152.2)">30.042m</text>
</g>
<g font-size="2.1">
<text x="162.3" y="23.8">LADO</text>
<text x="229.1" y="23.8">C O O R D E N A D A S</text>
<text x="159.6" y="26.8">EST</text>
<text x="167.4" y="26.8">PV</text>
<text x="181.6" y="25.3">RUMBO</text>
<text x="201.2" y="25.3">DISTANCIA</text>
<text x="217.9" y="25.3">V</text>
<text x="230.4" y="26.8">Y</text>
<text x="248.7" y="26.8">X</text>
</g>
<g font-size="1.8">
<text x="161.2" y="34.6">1</text>
<text x="168.3" y="34.6">2</text>
<text x="178.2" y="34.6">N 65°49'28.91&quot; W</text>
<text x="204.4" y="34.6">30.042</text>
<text x="218.1" y="30.3">1</text>
<text x="218.1" y="34.6">2</text>
<text x="222.3" y="30.6">3,596,049.7855</text>
<text x="222.3" y="34.6">3,596,062.0884</text>
<text x="243.1" y="30.6">535,181.7757</text>
<text x="243.1" y="34.6">535,154.3689</text>
<text x="161.2" y="38.4">2</text>
<text x="168.3" y="38.4">4</text>
<text x="178.2" y="38.4">N 19°46'40.57&quot; E</text>
<text x="178.2" y="40.9">CENTRO DE CURVA</text>
<text x="204.4" y="38.4">12.981</text>
<text x="218.1" y="38.4">4</text>
<text x="218.1" y="40.9">3</text>
<text x="222.3" y="38.4">3,596,074.3033</text>
<text x="222.3" y="40.9">3,596,066.6006</text>
<text x="243.1" y="38.4">535,158.7612</text>
<text x="243.1" y="40.9">535,161.0014</text>
<text x="178.2" y="43.4">DELTA = 108°0'43.24&quot;</text>
<text x="178.2" y="45.9">RADIO = 8.022</text>
<text x="203.3" y="43.4">LONG. CURVA = 15.123</text>
<text x="203.3" y="45.9">SUB.TAN.= 11.044</text>
<text x="161.2" y="49.7">4</text>
<text x="161.2" y="53.4">5</text>
<text x="168.3" y="49.7">5</text>
<text x="168.3" y="53.4">7</text>
<text x="178.2" y="49.7">N 80°48'55.33&quot; E</text>
<text x="178.2" y="53.4">S 58°07'05.06&quot; E</text>
<text x="204.4" y="49.7">32.790</text>
<text x="205.6" y="53.4">5.599</text>
<text x="218.1" y="49.7">5</text>
<text x="218.1" y="53.4">7</text>
<text x="222.3" y="49.7">3,596,079.5371</text>
<text x="222.3" y="53.4">3,596,076.5801</text>
<text x="243.1" y="49.7">535,191.1307</text>
<text x="243.1" y="53.4">535,195.8848</text>
<text x="161.2" y="57.2">7</text>
<text x="168.3" y="57.2">1</text>
<text x="178.2" y="57.2">S 27°46'10.59&quot; W</text>
<text x="204.4" y="57.2">30.282</text>
<text x="218.1" y="57.2">1</text>
<text x="222.3" y="57.2">3,596,049.7855</text>
<text x="243.1" y="57.2">535,181.7757</text>
</g>
<g font-size="1.1">
<text x="107.2" y="35.1">S=811.045 M2</text>
<text x="107.7" y="33.6">SC-11-02</text>
<text x="104.2" y="47.9" transform="rotate(-45 104.2 47.9)">SC-11-16</text>
<text x="116.1" y="44" transform="rotate(-60 116.1 44)">SC-11-03</text>
<text x="117" y="45.2" transform="rotate(-61 117 45.2)">S=766.056 M2</text>
<text x="119.2" y="45.4" transform="rotate(-61 119.2 45.4)">SC-11-04</text>
<text x="120.1" y="46.8" transform="rotate(-61 120.1 46.8)">S=585.544 M2</text>
<text x="122.9" y="47.2" transform="rotate(-58 122.9 47.2)">SC-11-05</text>
<text x="104.6" y="49.3" transform="rotate(-45 104.6 49.3)">S=585.40 M2</text>
<text x="107.6" y="50.4" transform="rotate(-52 107.6 50.4)">SC-11-15</text>
<text x="108.2" y="51.7" transform="rotate(-52 108.2 51.7)">S=585.40 M2</text>
<text x="111.3" y="52.8" transform="rotate(-58 111.3 52.8)">SC-11-14</text>
<text x="112" y="53.9" transform="rotate(-58 112 53.9)">S=651.691 M2</text>
<text x="123.5" y="48.7" transform="rotate(-58 123.5 48.7)">S=501.358 M2</text>
<text x="125.4" y="49.3" transform="rotate(-45 125.4 49.3)">SC-11-06</text>
<text x="125.8" y="51" transform="rotate(-45 125.8 51)">S=505.201 M2</text>
<text x="127.6" y="52.1" transform="rotate(-45 127.6 52.1)">SC-11-07</text>
<text x="128" y="53.8" transform="rotate(-45 128 53.8)">S=526.121 M2</text>
</g>
<g font-size=".9">
<text x="115.8" y="53.8" transform="rotate(-57 115.8 53.8)">SC-11-13</text>
<text x="116.2" y="55" transform="rotate(-57 116.2 55)">S=693.700 M2</text>
<text x="118.7" y="56.3" transform="rotate(-45 118.7 56.3)">SC-11-12</text>
<text x="118.9" y="57.5" transform="rotate(-45 118.9 57.5)">S=594.959 M2</text>
<text x="121.2" y="59" transform="rotate(-44 121.2 59)">SC-11-11</text>
<text x="121.4" y="60.2" transform="rotate(-45 121.4 60.2)">S=594.987 M2</text>
<text x="125.2" y="64.8" transform="rotate(-45 125.2 64.8)">SC-11-10</text>
<text x="125.6" y="66.1" transform="rotate(-45 125.6 66.1)">S=570.052 M2</text>
<text x="128.2" y="68.8" transform="rotate(-63 128.2 68.8)">SC-11-09</text>
<text x="129.4" y="69.7" transform="rotate(-63 129.4 69.7)">S=609.972 M2</text>
<text x="133.5" y="67.8">S=1142.034 M2</text>
<text x="134.6" y="66.6">SC-11-08</text>
</g>
</svg>
